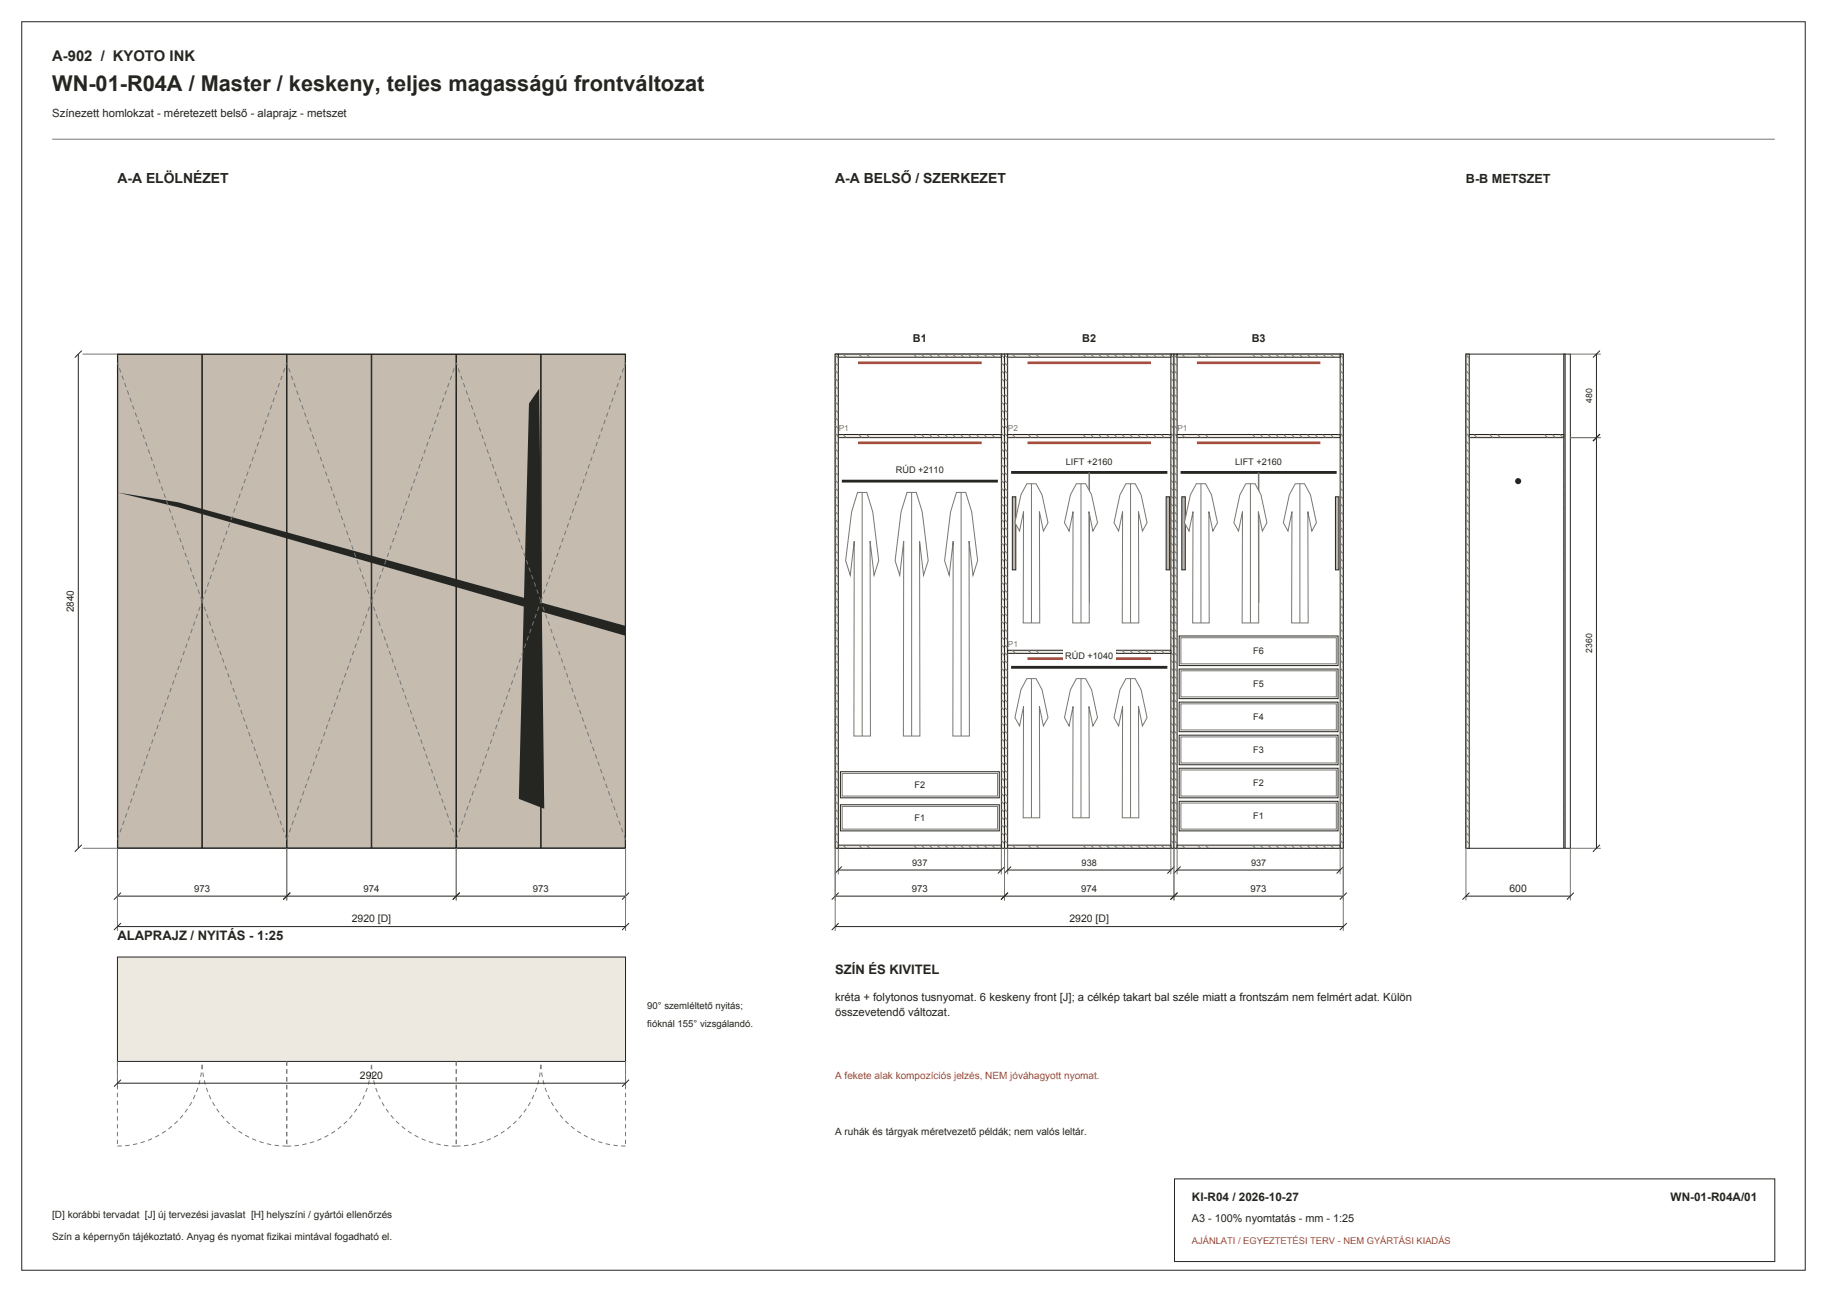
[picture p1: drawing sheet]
<svg xmlns="http://www.w3.org/2000/svg" width="420mm" height="297mm" viewBox="0 0 420 297" stroke-linecap="round" stroke-linejoin="round" font-family="sans-serif">
<path d="M5 5h410v287h-410zM270 271h138v19h-138z" fill="none" stroke="#252522" stroke-width=".23"/>
<path d="M12 32h396" fill="none" stroke="#777772" stroke-width=".23"/>
<path d="M27 81.4h116.8v113.6h-116.8z" fill-rule="evenodd" fill="#c5bbae" stroke="#252522" stroke-width=".23"/>
<g fill="#252522">
<path d="M123.9 89.4l1.2 96.5-5.8-2.3 2.3-90.8z" fill-rule="evenodd"/>
<path d="M27 113.2l14 2.3 102.8 28.4v2.3l-102.8-29.6z" fill-rule="evenodd"/>
</g>
<path d="M27.1 81.5h19.3v113.4h-19.3zM46.5 81.5h19.4v113.4h-19.4zM66 81.5h19.3v113.4h-19.3zM85.5 81.5h19.3v113.4h-19.3zM104.9 81.5h19.4v113.4h-19.4zM124.4 81.5h19.3v113.4h-19.3z" fill="none" stroke="#252522" stroke-width=".23"/>
<path d="M46.5 138.2l-19.5-54.8M46.5 138.2l19.4-54.8M85.4 138.2l-19.5-54.8M85.4 138.2l19.5-54.8M124.3 138.2l-19.4-54.8M124.3 138.2l19.5-54.8M27 193l19.5-54.8M65.9 193l-19.4-54.8M65.9 193l19.5-54.8M104.9 193l-19.5-54.8M104.9 193l19.4-54.8M143.8 193l-19.5-54.8" fill="none" stroke="#777772" stroke-width=".23" stroke-dasharray="1 .8" stroke-linecap="butt"/>
<path d="M192 81.4h116.8v113.6h-116.8z" fill-rule="evenodd" fill="#fff" stroke="#252522" stroke-width=".23"/>
<path d="M192 81.4h.7v113.6h-.7z" fill-rule="evenodd" fill="#ede9e1" stroke="#252522" stroke-width=".23"/>
<g fill="none" stroke="#777772" stroke-width=".23">
<path d="M192 99.6l.7 .7M192 97.8l.7 .7M192 96l.7 .7M192 94.2l.7 .7M192 92.4l.7 .7M192 90.6l.7 .7M192 88.8l.7 .7M192 87l.7 .7M192 85.2l.7 .7M192 83.4l.7 .7M192 81.6l.7 .7M192 119.4l.7 .7"/>
<path d="M192 117.6l.7 .7M192 115.8l.7 .7M192 114l.7 .7M192 112.2l.7 .7M192 110.4l.7 .7M192 108.6l.7 .7M192 106.8l.7 .7M192 105l.7 .7M192 103.2l.7 .7M192 101.4l.7 .7M192 139.2l.7 .7M192 137.4l.7 .7"/>
<path d="M192 135.6l.7 .7M192 133.8l.7 .7M192 132l.7 .7M192 130.2l.7 .7M192 128.4l.7 .7M192 126.6l.7 .7M192 124.8l.7 .7M192 123l.7 .7M192 121.2l.7 .7M192 159l.7 .7M192 157.2l.7 .7M192 155.4l.7 .7"/>
<path d="M192 153.6l.7 .7M192 151.8l.7 .7M192 150l.7 .7M192 148.2l.7 .7M192 146.4l.7 .7M192 144.6l.7 .7M192 142.8l.7 .7M192 141l.7 .7M192 178.8l.7 .7M192 177l.7 .7M192 175.2l.7 .7M192 173.4l.7 .7"/>
<path d="M192 171.6l.7 .7M192 169.8l.7 .7M192 168l.7 .7M192 166.2l.7 .7M192 164.4l.7 .7M192 162.6l.7 .7M192 160.8l.7 .7M192 195h.1M192 193.2l.7 .7M192 191.4l.7 .7M192 189.6l.7 .7M192 187.8l.7 .7"/>
<path d="M192 186l.7 .7M192 184.2l.7 .7M192 182.4l.7 .7M192 180.6l.7 .7"/>
</g>
<path d="M230.2 81.4h.7v113.6h-.7z" fill-rule="evenodd" fill="#ede9e1" stroke="#252522" stroke-width=".23"/>
<g fill="none" stroke="#777772" stroke-width=".23">
<path d="M230.2 99.6l.7 .7M230.2 97.8l.7 .7M230.2 96l.7 .7M230.2 94.2l.7 .7M230.2 92.4l.7 .7M230.2 90.6l.7 .7M230.2 88.8l.7 .7M230.2 87l.7 .7M230.2 85.2l.7 .7M230.2 83.4l.7 .7M230.2 81.6l.7 .7M230.2 119.4l.7 .7"/>
<path d="M230.2 117.6l.7 .7M230.2 115.8l.7 .7M230.2 114l.7 .7M230.2 112.2l.7 .7M230.2 110.4l.7 .7M230.2 108.6l.7 .7M230.2 106.8l.7 .7M230.2 105l.7 .7M230.2 103.2l.7 .7M230.2 101.4l.7 .7M230.2 139.2l.7 .7M230.2 137.4l.7 .7"/>
<path d="M230.2 135.6l.7 .7M230.2 133.8l.7 .7M230.2 132l.7 .7M230.2 130.2l.7 .7M230.2 128.4l.7 .7M230.2 126.6l.7 .7M230.2 124.8l.7 .7M230.2 123l.7 .7M230.2 121.2l.7 .7M230.2 159l.7 .7M230.2 157.2l.7 .7M230.2 155.4l.7 .7"/>
<path d="M230.2 153.6l.7 .7M230.2 151.8l.7 .7M230.2 150l.7 .7M230.2 148.2l.7 .7M230.2 146.4l.7 .7M230.2 144.6l.7 .7M230.2 142.8l.7 .7M230.2 141l.7 .7M230.2 178.8l.7 .7M230.2 177l.7 .7M230.2 175.2l.7 .7M230.2 173.4l.7 .7"/>
<path d="M230.2 171.6l.7 .7M230.2 169.8l.7 .7M230.2 168l.7 .7M230.2 166.2l.7 .7M230.2 164.4l.7 .7M230.2 162.6l.7 .7M230.2 160.8l.7 .7M230.2 195h.1M230.2 193.2l.7 .7M230.2 191.4l.7 .7M230.2 189.6l.7 .7M230.2 187.8l.7 .7"/>
<path d="M230.2 186l.7 .7M230.2 184.2l.7 .7M230.2 182.4l.7 .7M230.2 180.6l.7 .7"/>
</g>
<path d="M192.7 194.3h37.5v.7h-37.5z" fill-rule="evenodd" fill="#ede9e1" stroke="#252522" stroke-width=".23"/>
<g fill="none" stroke="#777772" stroke-width=".23">
<path d="M192.7 195h.1M193.8 194.3l.7 .7M197.4 194.3l.7 .7M199.2 194.3l.7 .7M210 194.3l.7 .7M211.8 194.3l.7 .7M213.6 194.3l.7 .7M215.4 194.3l.7 .7M217.2 194.3l.7 .7M219 194.3l.7 .7M220.8 194.3l.7 .7M222.6 194.3l.7 .7"/>
<path d="M224.4 194.3l.7 .7M226.2 194.3l.7 .7M228 194.3l.7 .7M229.8 194.3l.4 .4"/>
</g>
<path d="M192.7 81.4h37.5v.7h-37.5z" fill-rule="evenodd" fill="#ede9e1" stroke="#252522" stroke-width=".23"/>
<g fill="none" stroke="#777772" stroke-width=".23">
<path d="M192.7 82.1h.1M193.8 81.4l.7 .7M197.4 81.4l.7 .7M199.2 81.4l.7 .7M210 81.4l.7 .7M211.8 81.4l.7 .7M213.6 81.4l.7 .7M215.4 81.4l.7 .7M217.2 81.4l.7 .7M219 81.4l.7 .7M220.8 81.4l.7 .7M222.6 81.4l.7 .7"/>
<path d="M224.4 81.4l.7 .7M226.2 81.4l.7 .7M228 81.4l.7 .7M229.8 81.4l.4 .4"/>
</g>
<path d="M192.7 99.9h37.5v.7h-37.5z" fill-rule="evenodd" fill="#ede9e1" stroke="#252522" stroke-width=".23"/>
<g fill="none" stroke="#777772" stroke-width=".23">
<path d="M193.8 99.9l.7 .7M197.4 99.9l.7 .7M199.2 99.9l.7 .7M210 99.9l.7 .7M211.8 99.9l.7 .7M213.6 99.9l.7 .7M215.4 99.9l.7 .7M217.2 99.9l.7 .7M219 99.9l.7 .7M220.8 99.9l.7 .7M222.6 99.9l.7 .7M224.4 99.9l.7 .7"/>
<path d="M226.2 99.9l.7 .7M228 99.9l.7 .7M229.8 99.9l.4 .4M192.7 100.6h.1"/>
</g>
<path d="M193.5 110.6h35.9" fill="none" stroke="#252522" stroke-width=".65" stroke-linecap="butt"/>
<path d="M197.1 113.2h2.2l1.3 4.5 1.4 11.2-1.1 3.3-.9-7.8 .1 44.8h-3.8l.1-44.8-.9 7.8-1.1-3.3 1.4-11.2z" fill-rule="evenodd" fill="#fff" stroke="#777772" stroke-width=".23"/>
<path d="M198.2 113.2v56" fill="none" stroke="#777772" stroke-width=".23"/>
<path d="M208.5 113.2h2.1l1.4 4.5 1.4 11.2-1.1 3.3-.9-7.8 .1 44.8h-3.8v-44.8l-.9 7.8-1-3.3 1.3-11.2z" fill-rule="evenodd" fill="#fff" stroke="#777772" stroke-width=".23"/>
<path d="M209.6 113.2v56" fill="none" stroke="#777772" stroke-width=".23"/>
<path d="M219.9 113.2h2.1l1.4 4.5 1.3 11.2-1 3.3-.9-7.8v44.8h-3.8l.1-44.8-.9 7.8-1.1-3.3 1.4-11.2z" fill-rule="evenodd" fill="#fff" stroke="#777772" stroke-width=".23"/>
<path d="M220.9 113.2v56" fill="none" stroke="#777772" stroke-width=".23"/>
<path d="M193.2 185h36.5v6h-36.5z" fill-rule="evenodd" fill="#fff" stroke="#252522" stroke-width=".23"/>
<path d="M193.6 185.4h35.7v5.2h-35.7z" fill="none" stroke="#777772" stroke-width=".23"/>
<path d="M193.2 177.4h36.5v6h-36.5z" fill-rule="evenodd" fill="#fff" stroke="#252522" stroke-width=".23"/>
<path d="M193.6 177.8h35.7v5.2h-35.7z" fill="none" stroke="#777772" stroke-width=".23"/>
<path d="M197.3 83.4h28.4M197.3 101.8h28.4" fill="none" stroke="#b24332" stroke-width=".6" stroke-linecap="butt"/>
<path d="M205.4 106.4h12.1v2.8h-12.1z" fill-rule="evenodd" fill="#fff"/>
<path d="M192.7 195v6M230.2 195v6" fill="none" stroke="#777772" stroke-width=".23"/>
<path d="M192.7 200h37.5M193.5 199.2l-1.6 1.6M231 199.2l-1.6 1.6" fill="none" stroke="#252522" stroke-width=".23"/>
<path d="M230.9 81.4h.7v113.6h-.7z" fill-rule="evenodd" fill="#ede9e1" stroke="#252522" stroke-width=".23"/>
<g fill="none" stroke="#777772" stroke-width=".23">
<path d="M230.9 99.6l.7 .7M230.9 97.8l.7 .7M230.9 96l.7 .7M230.9 94.2l.7 .7M230.9 92.4l.7 .7M230.9 90.6l.7 .7M230.9 88.8l.7 .7M230.9 87l.7 .7M230.9 85.2l.7 .7M230.9 83.4l.7 .7M230.9 81.6l.7 .7M230.9 119.4l.7 .7"/>
<path d="M230.9 117.6l.7 .7M230.9 115.8l.7 .7M230.9 114l.7 .7M230.9 112.2l.7 .7M230.9 110.4l.7 .7M230.9 108.6l.7 .7M230.9 106.8l.7 .7M230.9 105l.7 .7M230.9 103.2l.7 .7M230.9 101.4l.7 .7M230.9 139.2l.7 .7M230.9 137.4l.7 .7"/>
<path d="M230.9 135.6l.7 .7M230.9 133.8l.7 .7M230.9 132l.7 .7M230.9 130.2l.7 .7M230.9 128.4l.7 .7M230.9 126.6l.7 .7M230.9 124.8l.7 .7M230.9 123l.7 .7M230.9 121.2l.7 .7M230.9 159l.7 .7M230.9 157.2l.7 .7M230.9 155.4l.7 .7"/>
<path d="M230.9 153.6l.7 .7M230.9 151.8l.7 .7M230.9 150l.7 .7M230.9 148.2l.7 .7M230.9 146.4l.7 .7M230.9 144.6l.7 .7M230.9 142.8l.7 .7M230.9 141l.7 .7M230.9 178.8l.7 .7M230.9 177l.7 .7M230.9 175.2l.7 .7M230.9 173.4l.7 .7"/>
<path d="M230.9 171.6l.7 .7M230.9 169.8l.7 .7M230.9 168l.7 .7M230.9 166.2l.7 .7M230.9 164.4l.7 .7M230.9 162.6l.7 .7M230.9 160.8l.7 .7M230.9 195h.1M230.9 193.2l.7 .7M230.9 191.4l.7 .7M230.9 189.6l.7 .7M230.9 187.8l.7 .7"/>
<path d="M230.9 186l.7 .7M230.9 184.2l.7 .7M230.9 182.4l.7 .7M230.9 180.6l.7 .7"/>
</g>
<path d="M269.2 81.4h.7v113.6h-.7z" fill-rule="evenodd" fill="#ede9e1" stroke="#252522" stroke-width=".23"/>
<g fill="none" stroke="#777772" stroke-width=".23">
<path d="M269.2 99.6l.7 .7M269.2 97.8l.7 .7M269.2 96l.7 .7M269.2 94.2l.7 .7M269.2 92.4l.7 .7M269.2 90.6l.7 .7M269.2 88.8l.7 .7M269.2 87l.7 .7M269.2 85.2l.7 .7M269.2 83.4l.7 .7M269.2 81.6l.7 .7M269.2 119.4l.7 .7"/>
<path d="M269.2 117.6l.7 .7M269.2 115.8l.7 .7M269.2 114l.7 .7M269.2 112.2l.7 .7M269.2 110.4l.7 .7M269.2 108.6l.7 .7M269.2 106.8l.7 .7M269.2 105l.7 .7M269.2 103.2l.7 .7M269.2 101.4l.7 .7M269.2 139.2l.7 .7M269.2 137.4l.7 .7"/>
<path d="M269.2 135.6l.7 .7M269.2 133.8l.7 .7M269.2 132l.7 .7M269.2 130.2l.7 .7M269.2 128.4l.7 .7M269.2 126.6l.7 .7M269.2 124.8l.7 .7M269.2 123l.7 .7M269.2 121.2l.7 .7M269.2 159l.7 .7M269.2 157.2l.7 .7M269.2 155.4l.7 .7"/>
<path d="M269.2 153.6l.7 .7M269.2 151.8l.7 .7M269.2 150l.7 .7M269.2 148.2l.7 .7M269.2 146.4l.7 .7M269.2 144.6l.7 .7M269.2 142.8l.7 .7M269.2 141l.7 .7M269.2 178.8l.7 .7M269.2 177l.7 .7M269.2 175.2l.7 .7M269.2 173.4l.7 .7"/>
<path d="M269.2 171.6l.7 .7M269.2 169.8l.7 .7M269.2 168l.7 .7M269.2 166.2l.7 .7M269.2 164.4l.7 .7M269.2 162.6l.7 .7M269.2 160.8l.7 .7M269.2 195h.1M269.2 193.2l.7 .7M269.2 191.4l.7 .7M269.2 189.6l.7 .7M269.2 187.8l.7 .7"/>
<path d="M269.2 186l.7 .7M269.2 184.2l.7 .7M269.2 182.4l.7 .7M269.2 180.6l.7 .7"/>
</g>
<path d="M231.6 194.3h37.6v.7h-37.6z" fill-rule="evenodd" fill="#ede9e1" stroke="#252522" stroke-width=".23"/>
<g fill="none" stroke="#777772" stroke-width=".23">
<path d="M231.6 195h.1M232.7 194.3l.7 .7M236.3 194.3l.7 .7M238.1 194.3l.7 .7M248.9 194.3l.7 .7M250.7 194.3l.7 .7M252.5 194.3l.7 .7M254.3 194.3l.7 .7M256.1 194.3l.7 .7M257.9 194.3l.7 .7M259.7 194.3l.7 .7M261.5 194.3l.7 .7"/>
<path d="M263.3 194.3l.7 .7M265.1 194.3l.7 .7M266.9 194.3l.7 .7M268.7 194.3l.5 .4"/>
</g>
<path d="M231.6 81.4h37.6v.7h-37.6z" fill-rule="evenodd" fill="#ede9e1" stroke="#252522" stroke-width=".23"/>
<g fill="none" stroke="#777772" stroke-width=".23">
<path d="M231.6 82.1h.1M232.7 81.4l.7 .7M236.3 81.4l.7 .7M238.1 81.4l.7 .7M248.9 81.4l.7 .7M250.7 81.4l.7 .7M252.5 81.4l.7 .7M254.3 81.4l.7 .7M256.1 81.4l.7 .7M257.9 81.4l.7 .7M259.7 81.4l.7 .7M261.5 81.4l.7 .7"/>
<path d="M263.3 81.4l.7 .7M265.1 81.4l.7 .7M266.9 81.4l.7 .7M268.7 81.4l.5 .4"/>
</g>
<path d="M231.6 149.5h37.6v.7h-37.6z" fill-rule="evenodd" fill="#ede9e1" stroke="#252522" stroke-width=".23"/>
<g fill="none" stroke="#777772" stroke-width=".23">
<path d="M231.6 150.2h.1M232.7 149.5l.7 .7M236.3 149.5l.7 .7M238.1 149.5l.7 .7M248.9 149.5l.7 .7M250.7 149.5l.7 .7M252.5 149.5l.7 .7M254.3 149.5l.7 .7M256.1 149.5l.7 .7M257.9 149.5l.7 .7M259.7 149.5l.7 .7M261.5 149.5l.7 .7"/>
<path d="M263.3 149.5l.7 .7M265.1 149.5l.7 .7M266.9 149.5l.7 .7M268.7 149.5l.5 .4"/>
</g>
<path d="M231.6 99.9h37.6v.7h-37.6z" fill-rule="evenodd" fill="#ede9e1" stroke="#252522" stroke-width=".23"/>
<g fill="none" stroke="#777772" stroke-width=".23">
<path d="M232.7 99.9l.7 .7M236.3 99.9l.7 .7M238.1 99.9l.7 .7M248.9 99.9l.7 .7M250.7 99.9l.7 .7M252.5 99.9l.7 .7M254.3 99.9l.7 .7M256.1 99.9l.7 .7M257.9 99.9l.7 .7M259.7 99.9l.7 .7M261.5 99.9l.7 .7M263.3 99.9l.7 .7"/>
<path d="M265.1 99.9l.7 .7M266.9 99.9l.7 .7M268.7 99.9l.5 .4M231.6 100.6h.1"/>
</g>
<path d="M232.4 153.4h36" fill="none" stroke="#252522" stroke-width=".65" stroke-linecap="butt"/>
<path d="M236.1 156h2.1l1.4 2.6 1.3 6.4-1 1.9-1-4.5 .1 25.6h-3.8l.1-25.6-.9 4.5-1.1-1.9 1.4-6.4z" fill-rule="evenodd" fill="#fff" stroke="#777772" stroke-width=".23"/>
<path d="M237.1 156v32" fill="none" stroke="#777772" stroke-width=".23"/>
<path d="M247.4 156h2.2l1.3 2.6 1.4 6.4-1.1 1.9-.9-4.5 .1 25.6h-3.8l.1-25.6-.9 4.5-1.1-1.9 1.4-6.4z" fill-rule="evenodd" fill="#fff" stroke="#777772" stroke-width=".23"/>
<path d="M248.5 156v32" fill="none" stroke="#777772" stroke-width=".23"/>
<path d="M258.8 156h2.2l1.3 2.6 1.4 6.4-1.1 1.9-.9-4.5 .1 25.6h-3.8l.1-25.6-.9 4.5-1.1-1.9 1.4-6.4z" fill-rule="evenodd" fill="#fff" stroke="#777772" stroke-width=".23"/>
<path d="M259.9 156v32" fill="none" stroke="#777772" stroke-width=".23"/>
<path d="M232.4 108.6h36" fill="none" stroke="#252522" stroke-width=".65" stroke-linecap="butt"/>
<g fill="#bdb6aa" stroke="#252522" stroke-width=".23">
<path d="M232.7 114.2h.8v16.8h-.8z" fill-rule="evenodd"/>
<path d="M268.1 114.2h.8v16.8h-.8z" fill-rule="evenodd"/>
</g>
<path d="M250.4 108.6v30" fill="none" stroke="#777772" stroke-width=".35"/>
<path d="M236.1 111.2h2.1l1.4 2.6 1.3 6.4-1 1.9-1-4.5 .1 25.6h-3.8l.1-25.6-.9 4.5-1.1-1.9 1.4-6.4z" fill-rule="evenodd" fill="#fff" stroke="#777772" stroke-width=".23"/>
<path d="M237.1 111.2v32" fill="none" stroke="#777772" stroke-width=".23"/>
<path d="M247.4 111.2h2.2l1.3 2.6 1.4 6.4-1.1 1.9-.9-4.5 .1 25.6h-3.8l.1-25.6-.9 4.5-1.1-1.9 1.4-6.4z" fill-rule="evenodd" fill="#fff" stroke="#777772" stroke-width=".23"/>
<path d="M248.5 111.2v32" fill="none" stroke="#777772" stroke-width=".23"/>
<path d="M258.8 111.2h2.2l1.3 2.6 1.4 6.4-1.1 1.9-.9-4.5 .1 25.6h-3.8l.1-25.6-.9 4.5-1.1-1.9 1.4-6.4z" fill-rule="evenodd" fill="#fff" stroke="#777772" stroke-width=".23"/>
<path d="M259.9 111.2v32" fill="none" stroke="#777772" stroke-width=".23"/>
<path d="M236.2 83.4h28.4M236.2 101.8h28.4M236.2 151.4h28.4" fill="none" stroke="#b24332" stroke-width=".6" stroke-linecap="butt"/>
<g fill="#fff">
<path d="M244.4 149.2h12v2.8h-12z" fill-rule="evenodd"/>
<path d="M244.5 104.4h11.8v2.8h-11.8z" fill-rule="evenodd"/>
</g>
<path d="M231.6 195v6M269.2 195v6" fill="none" stroke="#777772" stroke-width=".23"/>
<path d="M231.6 200h37.6M232.4 199.2l-1.6 1.6M270 199.2l-1.6 1.6" fill="none" stroke="#252522" stroke-width=".23"/>
<path d="M269.9 81.4h.7v113.6h-.7z" fill-rule="evenodd" fill="#ede9e1" stroke="#252522" stroke-width=".23"/>
<g fill="none" stroke="#777772" stroke-width=".23">
<path d="M269.9 99.6l.7 .7M269.9 97.8l.7 .7M269.9 96l.7 .7M269.9 94.2l.7 .7M269.9 92.4l.7 .7M269.9 90.6l.7 .7M269.9 88.8l.7 .7M269.9 87l.7 .7M269.9 85.2l.7 .7M269.9 83.4l.7 .7M269.9 81.6l.7 .7M269.9 119.4l.7 .7"/>
<path d="M269.9 117.6l.7 .7M269.9 115.8l.7 .7M269.9 114l.7 .7M269.9 112.2l.7 .7M269.9 110.4l.7 .7M269.9 108.6l.7 .7M269.9 106.8l.7 .7M269.9 105l.7 .7M269.9 103.2l.7 .7M269.9 101.4l.7 .7M269.9 139.2l.7 .7M269.9 137.4l.7 .7"/>
<path d="M269.9 135.6l.7 .7M269.9 133.8l.7 .7M269.9 132l.7 .7M269.9 130.2l.7 .7M269.9 128.4l.7 .7M269.9 126.6l.7 .7M269.9 124.8l.7 .7M269.9 123l.7 .7M269.9 121.2l.7 .7M269.9 159l.7 .7M269.9 157.2l.7 .7M269.9 155.4l.7 .7"/>
<path d="M269.9 153.6l.7 .7M269.9 151.8l.7 .7M269.9 150l.7 .7M269.9 148.2l.7 .7M269.9 146.4l.7 .7M269.9 144.6l.7 .7M269.9 142.8l.7 .7M269.9 141l.7 .7M269.9 178.8l.7 .7M269.9 177l.7 .7M269.9 175.2l.7 .7M269.9 173.4l.7 .7"/>
<path d="M269.9 171.6l.7 .7M269.9 169.8l.7 .7M269.9 168l.7 .7M269.9 166.2l.7 .7M269.9 164.4l.7 .7M269.9 162.6l.7 .7M269.9 160.8l.7 .7M269.9 195h.1M269.9 193.2l.7 .7M269.9 191.4l.7 .7M269.9 189.6l.7 .7M269.9 187.8l.7 .7"/>
<path d="M269.9 186l.7 .7M269.9 184.2l.7 .7M269.9 182.4l.7 .7M269.9 180.6l.7 .7"/>
</g>
<path d="M308.1 81.4h.7v113.6h-.7z" fill-rule="evenodd" fill="#ede9e1" stroke="#252522" stroke-width=".23"/>
<g fill="none" stroke="#777772" stroke-width=".23">
<path d="M308.1 99.6l.7 .7M308.1 97.8l.7 .7M308.1 96l.7 .7M308.1 94.2l.7 .7M308.1 92.4l.7 .7M308.1 90.6l.7 .7M308.1 88.8l.7 .7M308.1 87l.7 .7M308.1 85.2l.7 .7M308.1 83.4l.7 .7M308.1 81.6l.7 .7M308.1 119.4l.7 .7"/>
<path d="M308.1 117.6l.7 .7M308.1 115.8l.7 .7M308.1 114l.7 .7M308.1 112.2l.7 .7M308.1 110.4l.7 .7M308.1 108.6l.7 .7M308.1 106.8l.7 .7M308.1 105l.7 .7M308.1 103.2l.7 .7M308.1 101.4l.7 .7M308.1 139.2l.7 .7M308.1 137.4l.7 .7"/>
<path d="M308.1 135.6l.7 .7M308.1 133.8l.7 .7M308.1 132l.7 .7M308.1 130.2l.7 .7M308.1 128.4l.7 .7M308.1 126.6l.7 .7M308.1 124.8l.7 .7M308.1 123l.7 .7M308.1 121.2l.7 .7M308.1 159l.7 .7M308.1 157.2l.7 .7M308.1 155.4l.7 .7"/>
<path d="M308.1 153.6l.7 .7M308.1 151.8l.7 .7M308.1 150l.7 .7M308.1 148.2l.7 .7M308.1 146.4l.7 .7M308.1 144.6l.7 .7M308.1 142.8l.7 .7M308.1 141l.7 .7M308.1 178.8l.7 .7M308.1 177l.7 .7M308.1 175.2l.7 .7M308.1 173.4l.7 .7"/>
<path d="M308.1 171.6l.7 .7M308.1 169.8l.7 .7M308.1 168l.7 .7M308.1 166.2l.7 .7M308.1 164.4l.7 .7M308.1 162.6l.7 .7M308.1 160.8l.7 .7M308.1 195h.1M308.1 193.2l.7 .7M308.1 191.4l.7 .7M308.1 189.6l.7 .7M308.1 187.8l.7 .7"/>
<path d="M308.1 186l.7 .7M308.1 184.2l.7 .7M308.1 182.4l.7 .7M308.1 180.6l.7 .7"/>
</g>
<path d="M270.6 194.3h37.5v.7h-37.5z" fill-rule="evenodd" fill="#ede9e1" stroke="#252522" stroke-width=".23"/>
<g fill="none" stroke="#777772" stroke-width=".23">
<path d="M270.6 195h.1M271.7 194.3l.7 .7M275.3 194.3l.7 .7M277.1 194.3l.7 .7M287.9 194.3l.7 .7M289.7 194.3l.7 .7M291.5 194.3l.7 .7M293.3 194.3l.7 .7M295.1 194.3l.7 .7M296.9 194.3l.7 .7M298.7 194.3l.7 .7M300.5 194.3l.7 .7"/>
<path d="M302.3 194.3l.7 .7M304.1 194.3l.7 .7M305.9 194.3l.7 .7M307.7 194.3l.4 .4"/>
</g>
<path d="M270.6 81.4h37.5v.7h-37.5z" fill-rule="evenodd" fill="#ede9e1" stroke="#252522" stroke-width=".23"/>
<g fill="none" stroke="#777772" stroke-width=".23">
<path d="M270.6 82.1h.1M271.7 81.4l.7 .7M275.3 81.4l.7 .7M277.1 81.4l.7 .7M287.9 81.4l.7 .7M289.7 81.4l.7 .7M291.5 81.4l.7 .7M293.3 81.4l.7 .7M295.1 81.4l.7 .7M296.9 81.4l.7 .7M298.7 81.4l.7 .7M300.5 81.4l.7 .7"/>
<path d="M302.3 81.4l.7 .7M304.1 81.4l.7 .7M305.9 81.4l.7 .7M307.7 81.4l.4 .4"/>
</g>
<path d="M270.6 99.9h37.5v.7h-37.5z" fill-rule="evenodd" fill="#ede9e1" stroke="#252522" stroke-width=".23"/>
<g fill="none" stroke="#777772" stroke-width=".23">
<path d="M271.7 99.9l.7 .7M275.3 99.9l.7 .7M277.1 99.9l.7 .7M287.9 99.9l.7 .7M289.7 99.9l.7 .7M291.5 99.9l.7 .7M293.3 99.9l.7 .7M295.1 99.9l.7 .7M296.9 99.9l.7 .7M298.7 99.9l.7 .7M300.5 99.9l.7 .7M302.3 99.9l.7 .7"/>
<path d="M304.1 99.9l.7 .7M305.9 99.9l.7 .7M307.7 99.9l.4 .4M270.6 100.6h.1"/>
</g>
<path d="M271.4 108.6h35.9" fill="none" stroke="#252522" stroke-width=".65" stroke-linecap="butt"/>
<g fill="#bdb6aa" stroke="#252522" stroke-width=".23">
<path d="M271.7 114.2h.8v16.8h-.8z" fill-rule="evenodd"/>
<path d="M307 114.2h.8v16.8h-.8z" fill-rule="evenodd"/>
</g>
<path d="M289.3 108.6v30" fill="none" stroke="#777772" stroke-width=".35"/>
<path d="M275 111.2h2.1l1.4 2.6 1.4 6.4-1.1 1.9-.9-4.5 .1 25.6h-3.8l.1-25.6-1 4.5-1-1.9 1.3-6.4z" fill-rule="evenodd" fill="#fff" stroke="#777772" stroke-width=".23"/>
<path d="M276.1 111.2v32" fill="none" stroke="#777772" stroke-width=".23"/>
<path d="M286.4 111.2h2.1l1.4 2.6 1.4 6.4-1.1 1.9-.9-4.5 .1 25.6h-3.8v-25.6l-.9 4.5-1-1.9 1.3-6.4z" fill-rule="evenodd" fill="#fff" stroke="#777772" stroke-width=".23"/>
<path d="M287.5 111.2v32" fill="none" stroke="#777772" stroke-width=".23"/>
<path d="M297.8 111.2h2.1l1.4 2.6 1.3 6.4-1 1.9-.9-4.5v25.6h-3.8l.1-25.6-.9 4.5-1.1-1.9 1.4-6.4z" fill-rule="evenodd" fill="#fff" stroke="#777772" stroke-width=".23"/>
<path d="M298.8 111.2v32" fill="none" stroke="#777772" stroke-width=".23"/>
<path d="M271.1 184.2h36.5v6.8h-36.5z" fill-rule="evenodd" fill="#fff" stroke="#252522" stroke-width=".23"/>
<path d="M271.5 184.6h35.7v6h-35.7z" fill="none" stroke="#777772" stroke-width=".23"/>
<path d="M271.1 176.6h36.5v6.8h-36.5z" fill-rule="evenodd" fill="#fff" stroke="#252522" stroke-width=".23"/>
<path d="M271.5 177h35.7v6h-35.7z" fill="none" stroke="#777772" stroke-width=".23"/>
<path d="M271.1 169h36.5v6.8h-36.5z" fill-rule="evenodd" fill="#fff" stroke="#252522" stroke-width=".23"/>
<path d="M271.5 169.4h35.7v6h-35.7z" fill="none" stroke="#777772" stroke-width=".23"/>
<path d="M271.1 161.4h36.5v6.8h-36.5z" fill-rule="evenodd" fill="#fff" stroke="#252522" stroke-width=".23"/>
<path d="M271.5 161.8h35.7v6h-35.7z" fill="none" stroke="#777772" stroke-width=".23"/>
<path d="M271.1 153.8h36.5v6.8h-36.5z" fill-rule="evenodd" fill="#fff" stroke="#252522" stroke-width=".23"/>
<path d="M271.5 154.2h35.7v6h-35.7z" fill="none" stroke="#777772" stroke-width=".23"/>
<path d="M271.1 146.2h36.5v6.8h-36.5z" fill-rule="evenodd" fill="#fff" stroke="#252522" stroke-width=".23"/>
<path d="M271.5 146.6h35.7v6h-35.7z" fill="none" stroke="#777772" stroke-width=".23"/>
<path d="M275.1 83.4h28.4M275.1 101.8h28.4" fill="none" stroke="#b24332" stroke-width=".6" stroke-linecap="butt"/>
<path d="M283.4 104.4h11.8v2.8h-11.8z" fill-rule="evenodd" fill="#fff"/>
<path d="M19 81.4h8M19 195h8v19M65.9 195v12M104.9 195v12M143.8 195v19M192 195v19M230.9 195v12M269.9 195v12M270.6 195v6M308.1 195v6M308.8 195v19" fill="none" stroke="#777772" stroke-width=".23"/>
<g fill="none" stroke="#252522" stroke-width=".23">
<path d="M18 81.4v113.6M18.8 80.6l-1.6 1.6M337 81.4h24v113.6h-24zM18.8 194.2l-1.6 1.6M270.6 200h37.5M271.4 199.2l-1.6 1.6M308.9 199.2l-1.6 1.6M27 206h116.8M27 213h116.8M27.8 205.2l-1.6 1.6M27.8 212.2l-1.6 1.6M66.7 205.2l-1.6 1.6"/>
<path d="M105.7 205.2l-1.6 1.6M144.6 205.2l-1.6 1.6M144.6 212.2l-1.6 1.6M192 206h116.8M192 213h116.8M192.8 205.2l-1.6 1.6M192.8 212.2l-1.6 1.6M231.7 205.2l-1.6 1.6M270.7 205.2l-1.6 1.6M309.6 205.2l-1.6 1.6M309.6 212.2l-1.6 1.6"/>
</g>
<path d="M337 81.4h.8v113.6h-.8z" fill-rule="evenodd" fill="#ede9e1" stroke="#252522" stroke-width=".23"/>
<g fill="none" stroke="#777772" stroke-width=".23">
<path d="M337 99.6l.8 .8M337 97.8l.8 .8M337 96l.8 .8M337 94.2l.8 .8M337 92.4l.8 .8M337 90.6l.8 .8M337 88.8l.8 .8M337 87l.8 .8M337 85.2l.8 .8M337 83.4l.8 .8M337 81.6l.8 .8M337 119.4l.8 .8"/>
<path d="M337 117.6l.8 .8M337 115.8l.8 .8M337 114l.8 .8M337 112.2l.8 .8M337 110.4l.8 .8M337 108.6l.8 .8M337 106.8l.8 .8M337 105l.8 .8M337 103.2l.8 .8M337 101.4l.8 .8M337 139.2l.8 .8M337 137.4l.8 .8"/>
<path d="M337 135.6l.8 .8M337 133.8l.8 .8M337 132l.8 .8M337 130.2l.8 .8M337 128.4l.8 .8M337 126.6l.8 .8M337 124.8l.8 .8M337 123l.8 .8M337 121.2l.8 .8M337 159l.8 .8M337 157.2l.8 .8M337 155.4l.8 .8"/>
<path d="M337 153.6l.8 .8M337 151.8l.8 .8M337 150l.8 .8M337 148.2l.8 .8M337 146.4l.8 .8M337 144.6l.8 .8M337 142.8l.8 .8M337 141l.8 .8M337 178.8l.8 .8M337 177l.8 .8M337 175.2l.8 .8M337 173.4l.8 .8"/>
<path d="M337 171.6l.8 .8M337 169.8l.8 .8M337 168l.8 .8M337 166.2l.8 .8M337 164.4l.8 .8M337 162.6l.8 .8M337 160.8l.8 .8M337 195h.1M337 193.2l.8 .8M337 191.4l.8 .8M337 189.6l.8 .8M337 187.8l.8 .8"/>
<path d="M337 186l.8 .8M337 184.2l.8 .8M337 182.4l.8 .8M337 180.6l.8 .8"/>
</g>
<path d="M359.5 81.4h.3v113.6h-.3z" fill-rule="evenodd" fill="#ede9e1" stroke="#252522" stroke-width=".23"/>
<g fill="none" stroke="#777772" stroke-width=".23">
<path d="M359.5 99.6l.3 .3M359.5 97.8l.3 .3M359.5 96l.3 .3M359.5 94.2l.3 .3M359.5 92.4l.3 .3M359.5 90.6l.3 .3M359.5 88.8l.3 .3M359.5 87l.3 .3M359.5 85.2l.3 .3M359.5 83.4l.3 .3M359.5 81.6l.3 .3M359.5 119.4l.3 .3"/>
<path d="M359.5 117.6l.3 .3M359.5 115.8l.3 .3M359.5 114l.3 .3M359.5 112.2l.3 .3M359.5 110.4l.3 .3M359.5 108.6l.3 .3M359.5 106.8l.3 .3M359.5 105l.3 .3M359.5 103.2l.3 .3M359.5 101.4l.3 .3M359.5 139.2l.3 .3M359.5 137.4l.3 .3"/>
<path d="M359.5 135.6l.3 .3M359.5 133.8l.3 .3M359.5 132l.3 .3M359.5 130.2l.3 .3M359.5 128.4l.3 .3M359.5 126.6l.3 .3M359.5 124.8l.3 .3M359.5 123l.3 .3M359.5 121.2l.3 .3M359.5 159l.3 .3M359.5 157.2l.3 .3M359.5 155.4l.3 .3"/>
<path d="M359.5 153.6l.3 .3M359.5 151.8l.3 .3M359.5 150l.3 .3M359.5 148.2l.3 .3M359.5 146.4l.3 .3M359.5 144.6l.3 .3M359.5 142.8l.3 .3M359.5 141l.3 .3M359.5 178.8l.3 .3M359.5 177l.3 .3M359.5 175.2l.3 .3M359.5 173.4l.3 .3"/>
<path d="M359.5 171.6l.3 .3M359.5 169.8l.3 .3M359.5 168l.3 .3M359.5 166.2l.3 .3M359.5 164.4l.3 .3M359.5 162.6l.3 .3M359.5 160.8l.3 .3M359.5 195h.1M359.5 193.2l.3 .3M359.5 191.4l.3 .3M359.5 189.6l.3 .3M359.5 187.8l.3 .3"/>
<path d="M359.5 186l.3 .3M359.5 184.2l.3 .3M359.5 182.4l.3 .3M359.5 180.6l.3 .3"/>
</g>
<path d="M337.8 99.9h21.7v.7h-21.7z" fill-rule="evenodd" fill="#ede9e1" stroke="#252522" stroke-width=".23"/>
<path d="M338.8 99.9l.8 .7M342.4 99.9l.8 .7M344.2 99.9l.8 .7M355 99.9l.8 .7M356.8 99.9l.8 .7M358.6 99.9l.8 .7M337.8 100.6h.1" fill="none" stroke="#777772" stroke-width=".23"/>
<circle cx="349" cy="110.6" r=".7" fill="#252522"/>
<path d="M361 81.4h7M361 100.6h7M337 195v12M368 195h-7v12" fill="none" stroke="#777772" stroke-width=".23"/>
<path d="M367 81.4v113.6M367.8 99.8l-1.6 1.6M367.8 80.6l-1.6 1.6M367.8 194.2l-1.6 1.6M337 206h24M337.8 205.2l-1.6 1.6M361.8 205.2l-1.6 1.6" fill="none" stroke="#252522" stroke-width=".23"/>
<path d="M27 220h116.8v24h-116.8z" fill-rule="evenodd" fill="#ede9e1" stroke="#252522" stroke-width=".23"/>
<path d="M27 244v19.5M65.9 244v19.5M104.9 244v19.5M143.8 244v19.5M27 263.5a19.5 19.5 0 0 0 19.5-19.5M65.9 263.5a19.5 19.5 0 0 1-19.4-19.5M65.9 263.5a19.5 19.5 0 0 0 19.5-19.5M104.9 263.5a19.5 19.5 0 0 1-19.5-19.5M104.9 263.5a19.5 19.5 0 0 0 19.4-19.5M143.8 263.5a19.5 19.5 0 0 1-19.5-19.5" fill="none" stroke="#777772" stroke-width=".23" stroke-dasharray="1 .8" stroke-linecap="butt"/>
<path d="M27 244v6M143.8 244v6" fill="none" stroke="#777772" stroke-width=".23"/>
<path d="M27 249h116.8M27.8 248.2l-1.6 1.6M144.6 248.2l-1.6 1.6" fill="none" stroke="#252522" stroke-width=".23"/>
<text font-size="5" fill="#252522" x="12" y="21">WN-01-R04A / Master / keskeny, teljes magasságú frontváltozat</text>
<text font-size="3.4" fill="#252522" x="12" y="14">A-902 / KYOTO INK</text>
<g font-size="3.2" fill="#252522">
<text x="27" y="42">A-A ELÖLNÉZET</text>
<text x="192" y="42">A-A BELSŐ / SZERKEZET</text>
</g>
<g font-size="3" fill="#252522">
<text x="27" y="216">ALAPRAJZ / NYITÁS - 1:25</text>
<text x="192" y="224">SZÍN ÉS KIVITEL</text>
</g>
<text font-size="2.9" fill="#252522" x="337" y="42">B-B METSZET</text>
<g font-size="2.7" fill="#252522">
<text x="274" y="276">KI-R04 / 2026-10-27</text>
<text x="384" y="276">WN-01-R04A/01</text>
</g>
<g font-size="2.6" fill="#252522">
<text x="12" y="27">Színezett homlokzat - méretezett belső - alaprajz - metszet</text>
<text x="192" y="230">kréta + folytonos tusnyomat. 6 keskeny front [J]; a célkép takart bal széle miatt a frontszám nem felmért adat. Külön</text>
<text x="192" y="233.5">összevetendő változat.</text>
</g>
<g font-size="2.5" fill="#252522">
<text x="209.9" y="78.6">B1</text>
<text x="248.8" y="78.6">B2</text>
<text x="287.7" y="78.6">B3</text>
<text x="274" y="281">A3 - 100% nyomtatás - mm - 1:25</text>
</g>
<g font-size="2.4" fill="#252522">
<text x="347" y="205">600</text>
<text x="80.9" y="212">2920 [D]</text>
<text x="245.9" y="212">2920 [D]</text>
<text x="82.7" y="248">2920</text>
</g>
<g font-size="2.3" fill="#252522">
<text x="17" y="140.8" transform="rotate(-90 17 140.8)">2840</text>
<text x="192" y="261">A ruhák és tárgyak méretvezető példák; nem valós leltár.</text>
<text x="12" y="280">[D] korábbi tervadat [J] új tervezési javaslat [H] helyszíni / gyártói ellenőrzés</text>
<text x="12" y="285">Szín a képernyőn tájékoztató. Anyag és nyomat fizikai mintával fogadható el.</text>
</g>
<text font-size="2.3" fill="#b24332" x="192" y="248">A fekete alak kompozíciós jelzés, NEM jóváhagyott nyomat.</text>
<g font-size="2.2" fill="#252522">
<text x="44.6" y="205">973</text>
<text x="83.6" y="205">974</text>
<text x="122.5" y="205">973</text>
<text x="209.6" y="205">973</text>
<text x="248.6" y="205">974</text>
<text x="287.5" y="205">973</text>
<text x="148.8" y="232">90° szemléltető nyitás;</text>
<text x="148.8" y="236">fióknál 155° vizsgálandó.</text>
</g>
<text font-size="2.2" fill="#b24332" x="274" y="286">AJÁNLATI / EGYEZTETÉSI TERV - NEM GYÁRTÁSI KIADÁS</text>
<g font-size="2.1" fill="#252522">
<text x="245" y="106.8">LIFT +2160</text>
<text x="283.9" y="106.8">LIFT +2160</text>
<text x="205.9" y="108.8">RÚD +2110</text>
<text x="244.9" y="151.6">RÚD +1040</text>
<text x="288.1" y="150.3">F6</text>
<text x="288.1" y="157.9">F5</text>
<text x="288.1" y="165.5">F4</text>
<text x="288.1" y="173.1">F3</text>
<text x="210.2" y="181.1">F2</text>
<text x="288.1" y="180.7">F2</text>
<text x="210.2" y="188.7">F1</text>
<text x="288.1" y="188.3">F1</text>
<text x="209.7" y="199">937</text>
<text x="248.6" y="199">938</text>
<text x="287.6" y="199">937</text>
</g>
<g font-size="2" fill="#252522">
<text x="366" y="92.7" transform="rotate(-90 366 92.7)">480</text>
<text x="366" y="150" transform="rotate(-90 366 150)">2360</text>
</g>
<g font-size="1.9" fill="#777772">
<text x="192.8" y="99.1">P1</text>
<text x="231.7" y="99.1">P2</text>
<text x="270.7" y="99.1">P1</text>
<text x="231.7" y="148.7">P1</text>
</g>
</svg>
